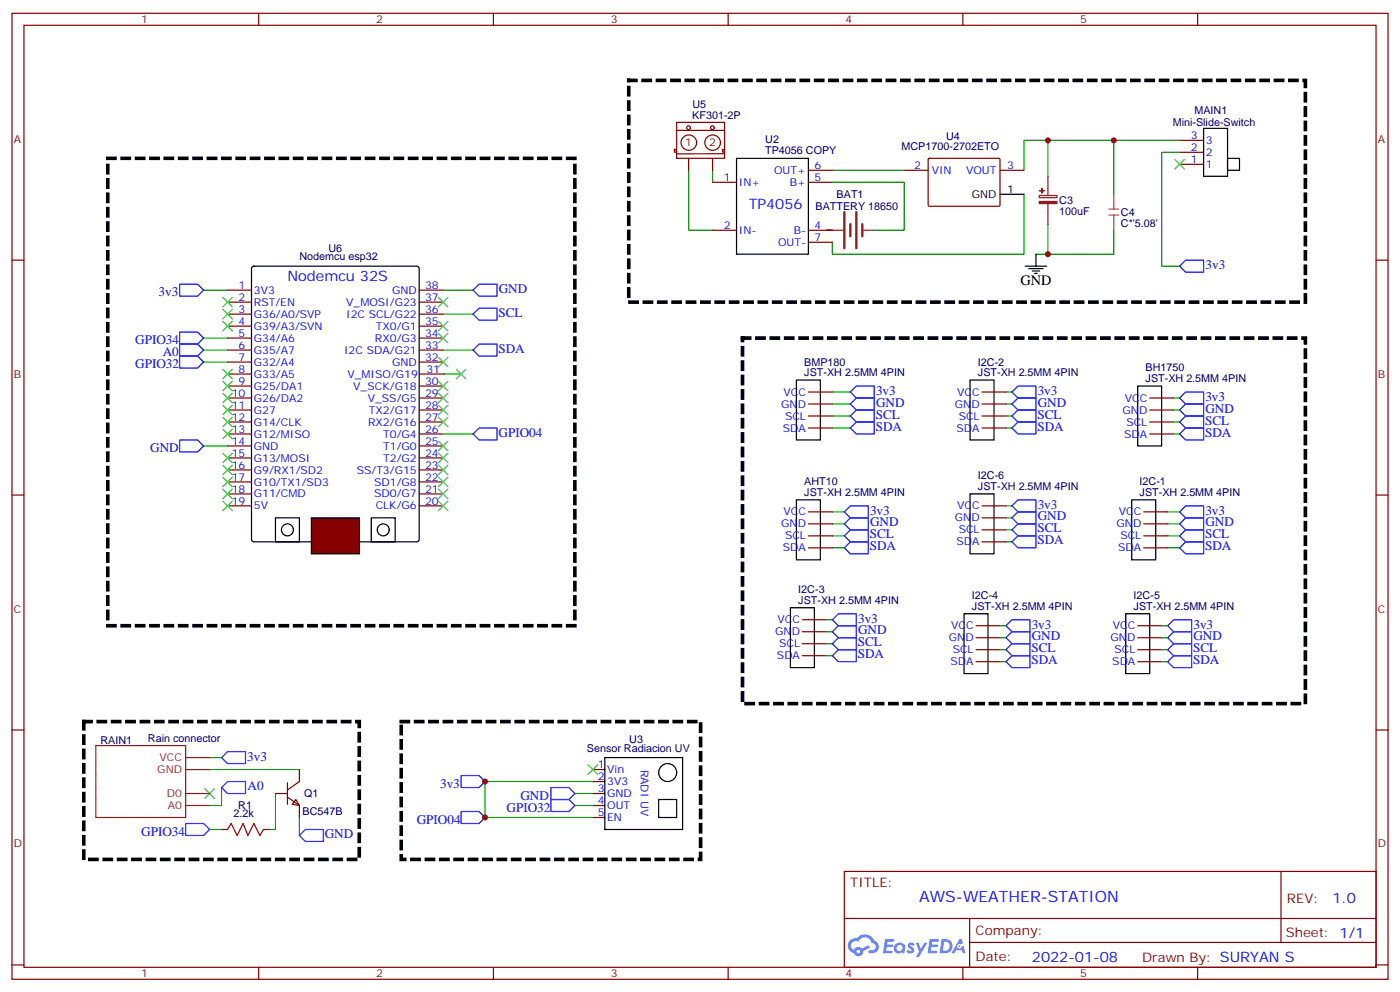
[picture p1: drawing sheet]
<svg xmlns="http://www.w3.org/2000/svg" width="412mm" height="292mm" viewBox="0 0 412 292" stroke-linecap="round" stroke-linejoin="round" font-family="sans-serif">
<g fill="none" stroke="#870000" stroke-width=".35">
<path d="M3.5 3.9h405.4v284.4h-405.4zM7.1 7.4h398.2v277.3h-398.2zM76.2 3.9v3.5M145.3 3.9v3.5M214.5 3.9v3.5M283.6 3.9v3.5M352.8 3.9v3.5M3.5 76.6h3.6M405.3 76.6h3.6M3.5 145.7h3.6M405.3 145.7h3.6M3.5 214.9h3.6"/>
<path d="M405.3 214.9h3.6M248.7 256.5h156.6v28.2h-156.6zM377.3 256.5v20.9M248.7 270.4h156.5M285.6 277.4h119.6M285.6 270.4v14.1M3.5 284h3.6M76.2 284.7v3.6M145.3 284.7v3.6M214.5 284.7v3.6M283.6 284.7v3.6M352.8 284.7v3.6"/>
<path d="M405.3 284h3.6"/>
</g>
<g fill="#5487ff">
<path d="M267.7 277.7a1.22 1.22 0 0 1 1.7 .2l-.4 .6a.47 .47 0 0 0-.3-.4 .47 .47 0 0 0-.5 .2l.1 .2a1.14 1.14 0 0 1 .8 1.8 1.14 1.14 0 0 1-1.9 0l-.2-.2 .5-.6 .7 .5a.29 .29 0 0 0 .3-.3 .29 .29 0 0 0-.2-.3 1.04 1.04 0 0 1-.6-1.7z"/>
<path d="M260.7 276.4h2.4l.3 .2-.2 .5-1.8 .1-.1 .8h1.5l.3 .4-.3 .4h-1.6l-.2 1.1h1.7l.2 .3-.2 .3-2.6 .1z"/>
<path d="M273.8 276.4h2.4l.3 .2-.1 .5-1.8 .1-.2 .8h1.6l.3 .4-.4 .4h-1.6l-.1 1.1h1.7l.2 .3-.2 .3-2.6 .1z"/>
<path d="M282.6 276.4h.7l.3 1.3-.6 .3a.69 .69 0 0 0-1 .3 .69 .69 0 0 0 .4 .9 .69 .69 0 0 0 .9-.6l.5-.2 .6 2.2h-.8l-.2-.9h-1.8l-.5 .9h-.8z"/>
<path d="M269.8 277.5h.8l.6 1.8 1.1-1.8h.9l-2.6 4.2h-.8l.9-1.5z"/>
<path d="M277.4 276.4l-.6 4.2h1.3a2.11 2.11 0 0 0 2.5-2.1 2.11 2.11 0 0 0-2.5-2.1zM278.1 277.2a1.39 1.39 0 0 1 1.7 1.4 1.39 1.39 0 0 1-1.8 1.3h-.3z"/>
<path d="M263.7 278.1a1.54 1.54 0 0 0-.1 2.1 1.54 1.54 0 0 0 2.2 .1l.6 .3 .3-2.3-.2-.3h-.4a1.49 1.49 0 0 0-2.4 .1zM264 279.1a.94 .94 0 0 1 1.8 0 .94 .94 0 0 1-1.8 0z"/>
<path d="M250.4 276.8a2.18 2.18 0 0 0 1.1 3.7 1.44 1.44 0 0 0 1.6 .9 1.44 1.44 0 0 0 1.2-1.4l2-1-.5-.8-1.9 1a1.47 1.47 0 0 0-2.4 .4 1.39 1.39 0 0 1-.7-1.9 1.39 1.39 0 0 1 2-.5 2.12 2.12 0 0 1 2.2-1.3 2.12 2.12 0 0 1 1.9 1.7 1.14 1.14 0 0 1 1.1 1.4 1.14 1.14 0 0 1-1.7 .7 .43 .43 0 0 0-.5 .4 .43 .43 0 0 0 .4 .5 1.98 1.98 0 0 0 2.5-1.2 1.98 1.98 0 0 0-1.2-2.6 3.1 3.1 0 0 0-5.3-.6l-.9 .1zM252.3 280.1a.55 .55 0 0 1 1.1 0 .55 .55 0 0 1-1.1 0z"/>
<circle cx="282.6" cy="278.5" r=".26"/>
</g>
<g fill="none" stroke="#870000" stroke-width=".35">
<path d="M199.3 36h14.1v10.6h-14.1zM199.3 38.4h14.2M198.7 44h.5v.8h-.5zM209.9 53.7h7.1M212.9 44h.5v.8h-.5zM213.4 45.3h-14.1M238.1 50.1h7.1M238.1 53.7h7.1M266.3 50.1h7.1M273.5 46.8l.3-.2 20.6 .1 .2 .3-.1 13.5-.3 .2h-20.6l-.2-.3zM294.6 50.1h7M347.5 48.4h7"/>
<path d="M347.5 44.8h7M347.5 41.3h7M209.9 67.8h7.1M238.1 67.8h7.1M238.1 71.3h7.1M238.1 115.4h7.1M238.1 118.9h7.1M289.3 115.4h7M289.3 118.9h7M338.7 117.2h7M238.1 122.4h7.1M238.1 126h7.1"/>
<path d="M289.3 122.4h7M289.3 126h7M338.7 120.7h7M338.7 124.2h7M338.7 127.7h7M238.1 150.7h7.1M238.1 154.2h7.1M238.1 157.7h7.1M289.3 148.9h7M289.3 152.4h7M289.3 156h7M289.3 159.5h7"/>
<path d="M336.9 150.7h7.1M336.9 154.2h7.1M336.9 157.7h7.1M238.1 161.3h7.1M336.9 161.3h7.1M236.4 182.4h7M236.4 185.9h7M236.4 189.5h7M236.4 193h7M287.5 184.2h7.1M287.5 187.7h7.1M287.5 191.2h7.1"/>
<path d="M287.5 194.8h7.1M335.1 184.2h7.1M335.1 187.7h7.1M335.1 191.2h7.1M335.1 194.8h7.1M81.1 233.6h3.6M84.7 234.6l3.5 2.5v3.5M84.7 230.4v6.3M87.1 235.3l1.1 1.8-2.1-.4zM88.2 226.5v3.5l-3.5 2.5M174.6 233.6h3.6M174.6 226.5h3.6"/>
<path d="M174.6 230h3.6M174.6 237.1h3.6M65.3 244.2h1.7M77.6 244.2h1.8M174.6 240.6h3.6"/>
<circle cx="202.8" cy="37.6" r=".56"/>
<circle cx="209.8" cy="37.6" r=".56"/>
<circle cx="202.9" cy="42" r="2.28"/>
<circle cx="209.9" cy="42" r="2.28"/>
</g>
<g fill="none" stroke="#000" stroke-width=".35">
<path d="M354.5 37.8h7.1v14.1h-7.1zM217 46.6h21.1v28.2h-21.1zM294.6 57.2h7M361.6 46.6h3.5v3.5h-3.5zM302 78.4h6.3M303 79.1h4.3M304.1 79.8h2.1M305.2 74.8v3.6M304.8 80.5h.7M234.6 111.9h7.1v17.6h-7.1zM285.8 111.9h7v17.6h-7zM335.1 113.6h7.1v17.7h-7.1z"/>
<path d="M234.6 147.1h7.1v17.7h-7.1zM285.8 145.4h7v17.6h-7zM333.4 147.1h7v17.7h-7zM232.8 178.9h7.1v17.6h-7.1zM284 180.7h7v17.6h-7zM331.6 180.7h7.1v17.6h-7.1zM178.2 223h22.9v21.2h-22.9zM194 235.3h5.3v5.3h-5.3z"/>
<circle cx="196.7" cy="227.4" r="2.65"/>
</g>
<g fill="none" stroke="#008700" stroke-width=".35">
<path d="M202.8 50.1v17.7h7.1M209.9 50.1v3.6M245.2 53.7h21.1v14.1h-8.8M245.2 50.1h21.1M301.6 57.2v17.6h-56.4v-3.5M308.7 41.3v10.6M328.1 41.3v15.9M347.5 44.8h-5.3v33.6h5.3M347.5 41.3h-45.9v8.8M243.4 67.8h1.8M308.7 66v8.8h-3.5M328.1 67.8v7h-19.4"/>
<path d="M245.2 118.9h5.3M245.2 115.4h5.3M296.3 118.9h1.8M296.3 115.4h1.8M345.7 117.2h1.8M245.2 126h5.3M245.2 122.4h5.3M296.3 126h1.8M296.3 122.4h1.8M345.7 120.7h1.8M345.7 124.2h1.8M345.7 127.7h1.8"/>
<path d="M245.2 154.2h3.5M245.2 150.7h3.5M245.2 157.7h3.5M296.3 159.5h1.8M296.3 152.4h1.8M296.3 148.9h1.8M296.3 156h1.8M344 154.2h3.5M344 150.7h3.5M344 157.7h3.5M245.2 161.3h3.5M344 161.3h3.5"/>
<path d="M243.4 189.5h1.8M243.4 193h1.8M243.4 182.4h1.8M243.4 185.9h1.8M294.6 191.2h1.7M294.6 194.8h1.7M294.6 184.2h1.7M294.6 187.7h1.7M342.2 191.2h1.8M342.2 194.8h1.8M342.2 184.2h1.8M342.2 187.7h1.8"/>
<path d="M61.7 226.5h26.5M61.7 223h3.6M65.3 231.8v5.3h-3.6M81.1 233.6v10.6h-1.7M169.3 233.6h5.3M169.3 237.1h5.3M174.6 230h-31.7v10.6h31.7M61.7 244.2h3.6M88.2 240.6v5.3"/>
</g>
<path d="M328.1 57.2v4.3M326.7 61.5h2.8M326.7 63.3h2.8M328.1 63.3v.9M328.1 64.3v3.5" fill="none" stroke="#a64a4a" stroke-width=".35"/>
<path d="M306.1 57.5h5.2v.7h-5.2zM308.7 51.9v5.6M243.4 67.8h5M254 67.8h3.5M308.7 60v6M28.2 219.5h26.5v21.1h-26.5zM54.7 226.5h7M54.7 237.1h7M54.7 233.6h7M54.7 223h7" fill="none" stroke="#8c2424" stroke-width=".35"/>
<g fill="#8c2424" stroke="#8c2424" stroke-width=".35">
<path d="M306.1 59.3h5.2v.6h-5.2z"/>
<path d="M306.2 56.1l1.4 .1z"/>
<path d="M306.9 55.4l.1 1.4z"/>
</g>
<path d="M346.1 47l2.8 2.8M348.9 47l-2.8 2.8M60.3 232.2l2.8 2.8M63.1 232.2l-2.8 2.8M173.2 225.1l2.8 2.8M176 225.1l-2.8 2.8" fill="none" stroke="#3c3" stroke-width=".35"/>
<path d="M185.2 23.7h199.3v65.2h-199.3zM31.7 46.6h137.6v137.6h-137.6zM218.7 99.5h165.8v107.6h-165.8zM24.7 212.4h81.1v40.6h-81.1zM118.2 212.4h88.2v40.6h-88.2z" fill="none" stroke="#000" stroke-width="1.1" stroke-dasharray="2.1 2.1"/>
<g fill="none" stroke="#00f" stroke-width=".35">
<path d="M349.2 76.6h5.3v3.5h-5.3l-1.7-1.7zM52.9 83.6h5.3l1.8 1.8-1.8 1.8h-5.3zM52.9 97.8h5.3l1.8 1.7-1.8 1.8h-5.3zM139.3 92.5l1.8-1.8h5.3v3.5h-5.3zM52.9 101.3h5.3l1.8 1.7-1.8 1.8h-5.3zM52.9 104.8h5.3l1.8 1.8-1.8 1.7h-5.3zM141.1 101.3h5.3v3.5h-5.3l-1.8-1.8zM250.5 118.9l1.7-1.7h5.3v3.5h-5.3zM250.5 115.4l1.7-1.8h5.3v3.6h-5.3zM298.1 118.9l1.8-1.7h5.3v3.5h-5.3zM298.1 115.4l1.8-1.8h5.3v3.6h-5.3zM347.5 117.2l1.7-1.8h5.3v3.5h-5.3z"/>
<path d="M349.2 118.9h5.3v3.5h-5.3l-1.7-1.7zM139.3 127.7l1.8-1.7h5.3v3.5h-5.3zM250.5 122.4l1.7-1.7h5.3v3.5h-5.3zM250.5 126l1.7-1.8h5.3v3.5h-5.3zM298.1 126l1.8-1.8h5.3v3.5h-5.3zM298.1 122.4l1.8-1.7h5.3v3.5h-5.3zM347.5 124.2l1.7-1.8h5.3v3.6h-5.3zM349.2 126h5.3v3.5h-5.3l-1.7-1.8zM248.7 154.2l1.8-1.8h5.3v3.6h-5.3zM248.7 150.7l1.8-1.8h5.3v3.5h-5.3zM248.7 157.7l1.8-1.7h5.3v3.5h-5.3zM298.1 152.4l1.8-1.7h5.3v3.5h-5.3z"/>
<path d="M298.1 156l1.8-1.8h5.3v3.5h-5.3zM298.1 159.5l1.8-1.8h5.3v3.6h-5.3zM298.1 148.9l1.8-1.8h5.3v3.6h-5.3zM347.5 150.7l1.7-1.8h5.3v3.5h-5.3zM347.5 157.7l1.7-1.7h5.3v3.5h-5.3zM349.2 152.4h5.3v3.6h-5.3l-1.7-1.8zM349.2 159.5h5.3v3.5h-5.3l-1.7-1.7zM248.7 161.3l1.8-1.8h5.3v3.5h-5.3zM245.2 189.5l1.7-1.8h5.3v3.5h-5.3zM245.2 193l1.7-1.8h5.3v3.6h-5.3zM245.2 182.4l1.7-1.7h5.3v3.5h-5.3zM245.2 185.9l1.7-1.7h5.3v3.5h-5.3z"/>
<path d="M296.3 184.2l1.8-1.8h5.3v3.5h-5.3zM298.1 189.5h5.3v3.5h-5.3l-1.8-1.8zM298.1 193h5.3v3.5h-5.3l-1.8-1.7zM298.1 185.9h5.3v3.6h-5.3l-1.8-1.8zM344 184.2l1.7-1.8h5.3v3.5h-5.3zM344 187.7l1.7-1.8h5.3v3.6h-5.3zM345.7 189.5h5.3v3.5h-5.3l-1.7-1.8zM345.7 193h5.3v3.5h-5.3l-1.7-1.7zM65.3 223l1.7-1.8h5.3v3.6h-5.3zM65.3 231.8l1.7-1.8h5.3v3.6h-5.3zM135.8 228.3h5.3l1.8 1.7-1.8 1.8h-5.3zM135.8 238.9h5.3l1.8 1.7-1.8 1.8h-5.3z"/>
<path d="M162.3 231.8h5.3l1.7 1.8-1.7 1.7h-5.3zM162.3 235.3h5.3l1.7 1.8-1.7 1.8h-5.3zM54.7 242.4h5.3l1.7 1.8-1.7 1.7h-5.3zM90 244.2h5.2v3.5h-5.2l-1.8-1.8z"/>
</g>
<path d="M248.7 62.5v10.6M250.5 66v3.5M252.2 62.5v10.6M254 66v3.5" fill="none" stroke="#8c2424" stroke-width=".71"/>
<path d="M202.8 46.6v3.5M209.9 46.6v3.5" fill="none" stroke="#800000" stroke-width=".35"/>
<path d="M67 244.2l1.1-1.8 1.7 3.5 1.8-3.5 1.4 3.5 1.8-3.5 1.8 3.5 1-1.7" fill="none" stroke="#a10000" stroke-width=".35"/>
<path d="M74.3 78.6l.5-.2h48l.6 .4 .1 80-.5 .6-48.2 .1-.7-.5v-79.9z" fill="#fff" stroke="#000" stroke-width=".35"/>
<g fill="none" stroke="#870000" stroke-width=".35">
<path d="M67 88.9h7.1M67 92.5h7.1M67 96h7.1M67 99.5h7.1M67 85.4h7.1M123.5 88.9h7M123.5 92.5h7M123.5 96h7M123.5 99.5h7M123.5 85.4h7M67 103h7.1M67 106.6h7.1"/>
<path d="M67 110.1h7.1M67 113.6h7.1M67 117.2h7.1M123.5 103h7M123.5 106.6h7M123.5 113.6h7M123.5 117.2h7M123.8 110.1h7.1M67 120.7h7.1M67 124.2h7.1M67 127.7h7.1M67 131.3h7.1"/>
<path d="M67 134.8h7.1M67 138.3h7.1M123.5 120.7h7M123.5 124.2h7M123.5 127.7h7M123.5 131.3h7M123.5 134.8h7M123.5 138.3h7M67 141.9h7.1M67 145.4h7.1M67 148.9h7.1M123.5 141.9h7"/>
<path d="M123.5 145.4h7M123.5 148.9h7"/>
</g>
<path d="M91.7 152.4h14.1v10.6h-14.1z" fill="#870000" stroke="#000" stroke-width=".35"/>
<g fill="none" stroke="#000" stroke-width=".35">
<path d="M81.1 152.4h7.1v7.1h-7.1zM109.4 152.4h7v7.1h-7z"/>
<circle cx="84.7" cy="156" r="1.76"/>
<circle cx="112.9" cy="156" r="1.76"/>
</g>
<path d="M60 85.4h7M60 99.5h7M130.5 85.4h8.8M130.5 92.5h8.8M60 103h7M60 106.6h7M130.5 103h8.8M130.9 110.1h4.9M60 131.3h7M130.5 127.7h8.8" fill="none" stroke="#008700" stroke-width=".35"/>
<path d="M141.1 83.6h5.3v3.6h-5.3l-1.8-1.8zM52.9 129.5h5.3l1.8 1.8-1.8 1.7h-5.3z" fill="none" stroke="#00f" stroke-width=".35"/>
<g fill="none" stroke="#3c3" stroke-width=".35">
<path d="M65.6 87.5l2.8 2.8M65.6 94.6l2.8 2.8M65.6 91.1l2.8 2.8M68.4 87.5l-2.8 2.8M68.4 94.6l-2.8 2.8M68.4 91.1l-2.8 2.8M129.1 94.6l2.8 2.8M129.1 87.5l2.8 2.8M129.1 98.1l2.8 2.8M131.9 94.6l-2.8 2.8M131.9 87.5l-2.8 2.8M131.9 98.1l-2.8 2.8"/>
<path d="M65.6 108.7l2.8 2.8M65.6 112.2l2.8 2.8M65.6 115.7l2.8 2.9M65.6 119.3l2.8 2.8M68.4 108.7l-2.8 2.8M68.4 112.2l-2.8 2.8M68.4 115.7l-2.8 2.9M68.4 119.3l-2.8 2.8M129.1 105.2l2.8 2.8M129.1 112.2l2.8 2.8M129.1 115.7l2.8 2.9M129.1 119.3l2.8 2.8"/>
<path d="M131.9 105.2l-2.8 2.8M131.9 112.2l-2.8 2.8M131.9 115.7l-2.8 2.9M131.9 119.3l-2.8 2.8M134.4 108.7l2.8 2.8M137.2 108.7l-2.8 2.8M65.6 122.8l2.8 2.8M65.6 126.3l2.8 2.9M65.6 136.9l2.8 2.8M65.6 133.4l2.8 2.8M68.4 122.8l-2.8 2.8M68.4 126.3l-2.8 2.9"/>
<path d="M68.4 136.9l-2.8 2.8M68.4 133.4l-2.8 2.8M129.1 122.8l2.8 2.8M129.1 129.9l2.8 2.8M129.1 133.4l2.8 2.8M129.1 136.9l2.8 2.8M131.9 122.8l-2.8 2.8M131.9 129.9l-2.8 2.8M131.9 133.4l-2.8 2.8M131.9 136.9l-2.8 2.8M65.6 147.5l2.8 2.8M65.6 144l2.8 2.8"/>
<path d="M65.6 140.4l2.8 2.9M68.4 147.5l-2.8 2.8M68.4 144l-2.8 2.8M68.4 140.4l-2.8 2.9M129.1 140.4l2.8 2.9M129.1 147.5l2.8 2.8M129.1 144l2.8 2.8M131.9 140.4l-2.8 2.9M131.9 147.5l-2.8 2.8M131.9 144l-2.8 2.8"/>
</g>
<g fill="#c00">
<circle cx="308.7" cy="74.8" r=".88"/>
<circle cx="328.1" cy="41.3" r=".88"/>
<circle cx="308.7" cy="41.3" r=".88"/>
<circle cx="142.9" cy="230" r=".88"/>
<circle cx="142.9" cy="240.6" r=".88"/>
</g>
<text font-size="4.6" fill="#00f" x="270.8" y="265.5">AWS-WEATHER-STATION</text>
<g font-size="4.2" fill="#00f">
<text x="220.5" y="61.4">TP4056</text>
<text x="84.7" y="82.6">Nodemcu 32S</text>
<text x="392.5" y="265.8">1.0</text>
<text x="304" y="283.1">2022-01-08</text>
</g>
<text font-size="4.2" x="300.6" y="84">GND</text>
<g font-size="3.9" fill="#00f">
<text x="355.1" y="79.2">3v3</text>
<text x="46.7" y="87.2">3v3</text>
<text x="146.9" y="86.2">GND</text>
<text x="146.8" y="93.2">SCL</text>
<text x="39.8" y="101.3">GPIO34</text>
<text x="47.9" y="104.7">A0</text>
<text x="146.8" y="103.8">SDA</text>
<text x="39.8" y="108.4">GPIO32</text>
<text x="258.1" y="119.7">GND</text>
<text x="258.1" y="116.2">3v3</text>
<text x="305.7" y="119.7">GND</text>
<text x="305.7" y="116.2">3v3</text>
<text x="355.1" y="118">3v3</text>
<text x="258" y="123.2">SCL</text>
<text x="305.6" y="123.2">SCL</text>
<text x="355" y="125">SCL</text>
<text x="355.1" y="121.4">GND</text>
<text x="146.8" y="128.5">GPIO04</text>
<text x="258" y="126.8">SDA</text>
<text x="305.6" y="126.8">SDA</text>
<text x="355" y="128.5">SDA</text>
<text x="44.2" y="133">GND</text>
<text x="305.7" y="149.8">3v3</text>
<text x="256.3" y="155">GND</text>
<text x="256.3" y="151.5">3v3</text>
<text x="305.7" y="153.2">GND</text>
<text x="355.1" y="155">GND</text>
<text x="355.1" y="151.5">3v3</text>
<text x="256.2" y="158.5">SCL</text>
<text x="305.6" y="156.7">SCL</text>
<text x="305.6" y="160.3">SDA</text>
<text x="355" y="158.5">SCL</text>
<text x="256.2" y="162">SDA</text>
<text x="355" y="162">SDA</text>
<text x="252.8" y="183.3">3v3</text>
<text x="303.9" y="185">3v3</text>
<text x="351.5" y="185">3v3</text>
<text x="252.7" y="190.3">SCL</text>
<text x="252.8" y="186.7">GND</text>
<text x="303.9" y="188.5">GND</text>
<text x="351.5" y="188.5">GND</text>
<text x="252.7" y="193.8">SDA</text>
<text x="303.8" y="192">SCL</text>
<text x="303.8" y="195.5">SDA</text>
<text x="351.4" y="192">SCL</text>
<text x="351.4" y="195.5">SDA</text>
<text x="72.8" y="223.9">3v3</text>
<text x="72.9" y="232.7">A0</text>
<text x="129.7" y="231.8">3v3</text>
<text x="149.2" y="238.9">GPIO32</text>
<text x="153.3" y="235.5">GND</text>
<text x="41.6" y="245.9">GPIO34</text>
<text x="122.7" y="242.4">GPIO04</text>
<text x="95.7" y="246.8">GND</text>
</g>
<g font-size="3.9" fill="#800">
<text x="250.5" y="261.1">TITLE:</text>
<text x="379.1" y="265.8">REV:</text>
<text x="287.4" y="275.3">Company:</text>
<text x="378.7" y="275.9">Sheet: 1/1</text>
<text x="287.4" y="283">Date:</text>
<text x="336.4" y="283.1">Drawn By: SURYAN S</text>
</g>
<g font-size="3.2" fill="#800">
<text x="41.6" y="6.9">1</text>
<text x="110.8" y="6.9">2</text>
<text x="179.9" y="6.9">3</text>
<text x="249.1" y="6.9">4</text>
<text x="318.2" y="6.9">5</text>
<text x="4.1" y="42">A</text>
<text x="201.8" y="43">1</text>
<text x="208.9" y="43.1">2</text>
<text x="405.9" y="42">A</text>
<text x="4.1" y="111.2">B</text>
<text x="405.9" y="111.2">B</text>
<text x="4.1" y="180.3">C</text>
<text x="405.9" y="180.3">C</text>
<text x="4.1" y="249.4">D</text>
<text x="405.9" y="249.4">D</text>
<text x="41.6" y="287.7">1</text>
<text x="110.8" y="287.7">2</text>
<text x="179.9" y="287.7">3</text>
<text x="249.1" y="287.7">4</text>
<text x="318.2" y="287.7">5</text>
</g>
<g font-size="3.2" fill="#000080">
<text x="203.9" y="35">KF301-2P</text>
<text x="203.9" y="31.7">U5</text>
<text x="351.8" y="33.5">MAIN1</text>
<text x="278.7" y="41.3">U4</text>
<text x="345.5" y="37.1">Mini-Slide-Switch</text>
<text x="225.4" y="45.3">TP4056 COPY</text>
<text x="225.4" y="42.1">U2</text>
<text x="265.6" y="44.2">MCP1700-2702ETO</text>
<text x="246.5" y="58.2">BAT1</text>
<text x="240.2" y="61.8">BATTERY 18650</text>
<text x="312" y="63.2">100uF</text>
<text x="312" y="60.2">C3</text>
<text x="330.2" y="63.6">C4</text>
<text x="330.2" y="66.8">C*'5.08'</text>
<text x="88.2" y="76.6">Nodemcu esp32</text>
<text x="96.8" y="74.3">U6</text>
<text x="236.9" y="107.6">BMP180</text>
<text x="288.1" y="107.6">I2C-2</text>
<text x="236.9" y="110.8">JST-XH 2.5MM 4PIN</text>
<text x="288.1" y="110.8">JST-XH 2.5MM 4PIN</text>
<text x="337.5" y="112.6">JST-XH 2.5MM 4PIN</text>
<text x="337.5" y="109.4">BH1750</text>
<text x="236.9" y="142.9">AHT10</text>
<text x="288.1" y="141.1">I2C-6</text>
<text x="335.7" y="142.9">I2C-1</text>
<text x="236.9" y="146.1">JST-XH 2.5MM 4PIN</text>
<text x="288.1" y="144.3">JST-XH 2.5MM 4PIN</text>
<text x="335.7" y="146.1">JST-XH 2.5MM 4PIN</text>
<text x="235.2" y="177.8">JST-XH 2.5MM 4PIN</text>
<text x="235.2" y="174.6">I2C-3</text>
<text x="286.3" y="179.6">JST-XH 2.5MM 4PIN</text>
<text x="286.3" y="176.4">I2C-4</text>
<text x="333.9" y="179.6">JST-XH 2.5MM 4PIN</text>
<text x="333.9" y="176.4">I2C-5</text>
<text x="29.6" y="218.8">RAIN1</text>
<text x="43.6" y="218.4">Rain connector</text>
<text x="172.9" y="221.2">Sensor Radiacion UV</text>
<text x="185.4" y="218.7">U3</text>
<text x="70.2" y="238.1">R1</text>
<text x="89.1" y="240">BC547B</text>
<text x="89.6" y="234.7">Q1</text>
<text x="68.8" y="240.6">2.2k</text>
</g>
<g font-size="3.2" fill="#00f">
<text x="350.8" y="41">3</text>
<text x="350.8" y="44.5">2</text>
<text x="355.2" y="45.9">2</text>
<text x="355.2" y="42.4">3</text>
<text x="213.2" y="53.3">1</text>
<text x="228" y="51.2">OUT+</text>
<text x="239.9" y="53.3">5</text>
<text x="239.9" y="49.8">6</text>
<text x="269.3" y="49.8">2</text>
<text x="274.5" y="51.2">VIN</text>
<text x="284.6" y="51.2">VOUT</text>
<text x="296.7" y="49.8">3</text>
<text x="350.8" y="48">1</text>
<text x="355.2" y="49.4">1</text>
<text x="217.7" y="54.7">IN+</text>
<text x="232.6" y="54.7">B+</text>
<text x="213.2" y="67.4">2</text>
<text x="217.7" y="68.8">IN-</text>
<text x="233.8" y="68.8">B-</text>
<text x="239.9" y="67.4">4</text>
<text x="239.9" y="70.9">7</text>
<text x="229.2" y="72.4">OUT-</text>
<text x="70.3" y="88.6">2</text>
<text x="70.3" y="85.1">1</text>
<text x="74.8" y="90">RST/EN</text>
<text x="74.8" y="86.5">3V3</text>
<text x="102" y="90">V_MOSI/G23</text>
<text x="115.5" y="86.5">GND</text>
<text x="125.2" y="88.6">37</text>
<text x="125.2" y="85.1">38</text>
<text x="70.3" y="92.1">3</text>
<text x="70.3" y="95.6">4</text>
<text x="74.8" y="93.5">G36/A0/SVP</text>
<text x="102" y="93.5">I2C SCL/G22</text>
<text x="125.2" y="95.6">35</text>
<text x="125.2" y="92.1">36</text>
<text x="70.3" y="99.2">5</text>
<text x="74.8" y="97">G39/A3/SVN</text>
<text x="74.8" y="100.6">G34/A6</text>
<text x="110.5" y="100.6">RX0/G3</text>
<text x="110.7" y="97">TX0/G1</text>
<text x="125.2" y="99.2">34</text>
<text x="70.3" y="102.7">6</text>
<text x="70.3" y="106.2">7</text>
<text x="74.8" y="104.1">G35/A7</text>
<text x="74.8" y="107.6">G32/A4</text>
<text x="101.4" y="104.1">I2C SDA/G21</text>
<text x="115.5" y="107.6">GND</text>
<text x="125.2" y="106.2">32</text>
<text x="125.2" y="102.7">33</text>
<text x="70.3" y="109.7">8</text>
<text x="70.3" y="113.3">9</text>
<text x="74.8" y="111.2">G33/A5</text>
<text x="102.3" y="111.2">V_MISO/G19</text>
<text x="125.2" y="113.3">30</text>
<text x="125.6" y="109.7">31</text>
<text x="68.3" y="116.8">10</text>
<text x="74.8" y="114.7">G25/DA1</text>
<text x="74.8" y="118.2">G26/DA2</text>
<text x="104.1" y="114.7">V_SCK/G18</text>
<text x="108.3" y="118.2">V_SS/G5</text>
<text x="125.2" y="116.8">29</text>
<text x="230.1" y="120">GND</text>
<text x="230.8" y="116.5">VCC</text>
<text x="281.3" y="120">GND</text>
<text x="282" y="116.5">VCC</text>
<text x="331.4" y="118.2">VCC</text>
<text x="68.3" y="120.3">11</text>
<text x="68.3" y="123.9">12</text>
<text x="74.8" y="121.7">G27</text>
<text x="74.8" y="125.3">G14/CLK</text>
<text x="108.4" y="125.3">RX2/G16</text>
<text x="108.7" y="121.7">TX2/G17</text>
<text x="125.2" y="123.9">27</text>
<text x="125.2" y="120.3">28</text>
<text x="231.3" y="123.5">SCL</text>
<text x="282.4" y="123.5">SCL</text>
<text x="330.7" y="121.7">GND</text>
<text x="331.8" y="125.3">SCL</text>
<text x="68.3" y="127.4">13</text>
<text x="68.3" y="130.9">14</text>
<text x="74.8" y="128.8">G12/MISO</text>
<text x="112.9" y="128.8">T0/G4</text>
<text x="125.2" y="130.9">25</text>
<text x="125.2" y="127.4">26</text>
<text x="230.6" y="127">SDA</text>
<text x="281.8" y="127">SDA</text>
<text x="331.2" y="128.8">SDA</text>
<text x="68.3" y="134.4">15</text>
<text x="68.3" y="138">16</text>
<text x="74.8" y="132.3">GND</text>
<text x="74.8" y="135.9">G13/MOSI</text>
<text x="112.9" y="135.9">T2/G2</text>
<text x="112.9" y="132.3">T1/G0</text>
<text x="125.2" y="138">23</text>
<text x="125.2" y="134.4">24</text>
<text x="68.3" y="141.5">17</text>
<text x="74.8" y="139.4">G9/RX1/SD2</text>
<text x="74.8" y="142.9">G10/TX1/SD3</text>
<text x="105.1" y="139.4">SS/T3/G15</text>
<text x="110.2" y="142.9">SD1/G8</text>
<text x="125.2" y="141.5">22</text>
<text x="68.3" y="145">18</text>
<text x="68.3" y="148.6">19</text>
<text x="74.8" y="146.4">G11/CMD</text>
<text x="74.8" y="150">5V</text>
<text x="110.2" y="146.4">SD0/G7</text>
<text x="110.7" y="150">CLK/G6</text>
<text x="125.2" y="148.6">20</text>
<text x="125.2" y="145">21</text>
<text x="282" y="150">VCC</text>
<text x="230.1" y="155.3">GND</text>
<text x="230.8" y="151.7">VCC</text>
<text x="281.3" y="153.5">GND</text>
<text x="328.9" y="155.3">GND</text>
<text x="329.6" y="151.7">VCC</text>
<text x="231.3" y="158.8">SCL</text>
<text x="281.8" y="160.5">SDA</text>
<text x="282.4" y="157">SCL</text>
<text x="330" y="158.8">SCL</text>
<text x="230.6" y="162.3">SDA</text>
<text x="329.4" y="162.3">SDA</text>
<text x="229.1" y="183.5">VCC</text>
<text x="280.2" y="185.2">VCC</text>
<text x="327.8" y="185.2">VCC</text>
<text x="228.4" y="187">GND</text>
<text x="229.5" y="190.5">SCL</text>
<text x="279.5" y="188.8">GND</text>
<text x="327.2" y="188.8">GND</text>
<text x="228.9" y="194.1">SDA</text>
<text x="280" y="195.8">SDA</text>
<text x="280.7" y="192.3">SCL</text>
<text x="327.7" y="195.8">SDA</text>
<text x="328.3" y="192.3">SCL</text>
<text x="176.1" y="226.2">1</text>
<text x="178.9" y="227.6">Vin</text>
<text x="188.7" y="226.5" transform="rotate(90 188.7 226.5)">RADI UV</text>
<text x="176.1" y="229.7">2</text>
<text x="176.1" y="233.2">3</text>
<text x="178.9" y="231.1">3V3</text>
<text x="176.1" y="236.7">4</text>
<text x="178.9" y="234.6">GND</text>
<text x="178.9" y="238.2">OUT</text>
<text x="176.1" y="240.3">5</text>
<text x="178.9" y="241.7">EN</text>
</g>
<g font-size="3.2">
<text x="286.2" y="58.2">GND</text>
<text x="296.7" y="56.8">1</text>
</g>
<g font-size="3.2" fill="#8d2323">
<text x="46.3" y="227.6">GND</text>
<text x="47" y="224">VCC</text>
<text x="49.2" y="234.6">D0</text>
<text x="49.4" y="238.2">A0</text>
</g>
</svg>
